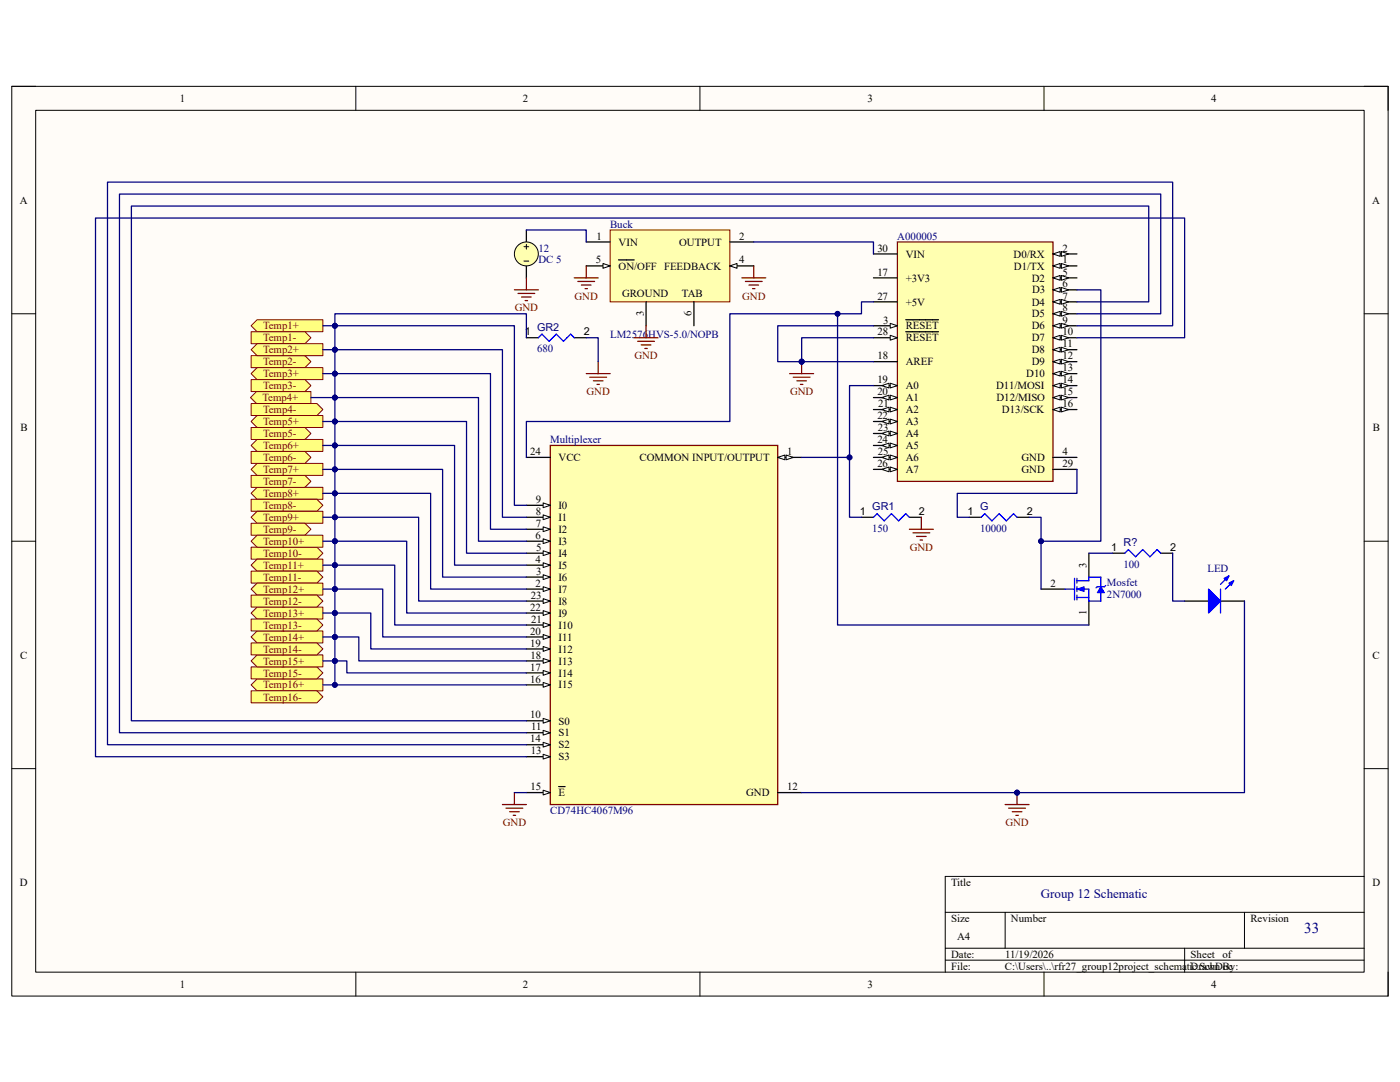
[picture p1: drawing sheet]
<svg xmlns="http://www.w3.org/2000/svg" width="279mm" height="216mm" viewBox="0 0 279 216" stroke-linecap="round" stroke-linejoin="round" font-family="sans-serif">
<path d="M2.3 17.2h274.7v181.6h-274.7z" fill-rule="evenodd" fill="#fffcf8"/>
<path d="M2.3 17.2h274.7v181.6h-274.7z" fill="none" stroke="#000" stroke-width=".2"/>
<path d="M7.1 22h265.1v172h-265.1z" fill-rule="evenodd" fill="#fffcf8"/>
<g fill="none" stroke="#000" stroke-width=".2">
<path d="M2.3 17.2h4.8M71 17.2v4.8M139.7 17.2v4.8M208.4 17.2v4.8M272.2 17.2h4.8v4.8M7.1 22h265.1v172h-265.1zM2.3 62.6h4.8M272.2 62.6h4.8M2.3 108h4.8M272.2 108h4.8M2.3 153.4h4.8M272.2 153.4h4.8"/>
<path d="M272.2 174.9h-83.6v19.1M71 194v4.8M139.7 194v4.8M188.6 182h83.6M188.6 189.2h83.6M188.6 191.6h83.6M200.6 182v7.2M208.4 194v4.8M236.4 189.2v4.8M248.4 182v7.2M277 194v4.8"/>
</g>
<path d="M109.8 88.9h45.4v71.6h-45.4z" fill-rule="evenodd" fill="#ffffb0"/>
<path d="M109.8 88.9h45.4v71.6h-45.4z" fill="none" stroke="#800000" stroke-width=".25"/>
<path d="M105.1 91.3h4.7M105.1 158.2h4.7" fill="none" stroke="#000" stroke-width=".25"/>
<path d="M108.4 157.7l1.4 .5-1.4 .4z" fill="#f8fcff"/>
<path d="M108.4 157.7l1.4 .5-1.4 .4z" fill="none" stroke="#000" stroke-width=".2"/>
<path d="M155.2 91.3h4.8M111.5 157h1.3" fill="none" stroke="#000" stroke-width=".25"/>
<path d="M155.2 91.3l1.4-.5v1z" fill="#f8fcff"/>
<path d="M155.2 91.3l1.4-.5v1z" fill="none" stroke="#000" stroke-width=".2"/>
<path d="M156.9 90.8l1.4 .5-1.4 .5z" fill="#f8fcff"/>
<path d="M156.9 90.8l1.4 .5-1.4 .5z" fill="none" stroke="#000" stroke-width=".2"/>
<path d="M105.1 100.8h4.7" fill="none" stroke="#000" stroke-width=".25"/>
<path d="M108.4 100.4l1.4 .4-1.4 .5z" fill="#f8fcff"/>
<path d="M108.4 100.4l1.4 .4-1.4 .5z" fill="none" stroke="#000" stroke-width=".2"/>
<path d="M105.1 103.2h4.7" fill="none" stroke="#000" stroke-width=".25"/>
<path d="M108.4 102.7l1.4 .5-1.4 .5z" fill="#f8fcff"/>
<path d="M108.4 102.7l1.4 .5-1.4 .5z" fill="none" stroke="#000" stroke-width=".2"/>
<path d="M105.1 105.6h4.7" fill="none" stroke="#000" stroke-width=".25"/>
<path d="M108.4 105.1l1.4 .5-1.4 .5z" fill="#f8fcff"/>
<path d="M108.4 105.1l1.4 .5-1.4 .5z" fill="none" stroke="#000" stroke-width=".2"/>
<path d="M105.1 108h4.7" fill="none" stroke="#000" stroke-width=".25"/>
<path d="M108.4 107.5l1.4 .5-1.4 .5z" fill="#f8fcff"/>
<path d="M108.4 107.5l1.4 .5-1.4 .5z" fill="none" stroke="#000" stroke-width=".2"/>
<path d="M105.1 110.4h4.7" fill="none" stroke="#000" stroke-width=".25"/>
<path d="M108.4 109.9l1.4 .5-1.4 .5z" fill="#f8fcff"/>
<path d="M108.4 109.9l1.4 .5-1.4 .5z" fill="none" stroke="#000" stroke-width=".2"/>
<path d="M105.1 112.8h4.7" fill="none" stroke="#000" stroke-width=".25"/>
<path d="M108.4 112.3l1.4 .5-1.4 .4z" fill="#f8fcff"/>
<path d="M108.4 112.3l1.4 .5-1.4 .4z" fill="none" stroke="#000" stroke-width=".2"/>
<path d="M105.1 115.2h4.7" fill="none" stroke="#000" stroke-width=".25"/>
<path d="M108.4 114.7l1.4 .5-1.4 .4z" fill="#f8fcff"/>
<path d="M108.4 114.7l1.4 .5-1.4 .4z" fill="none" stroke="#000" stroke-width=".2"/>
<path d="M105.1 117.5h4.7" fill="none" stroke="#000" stroke-width=".25"/>
<path d="M108.4 117.1l1.4 .4-1.4 .5z" fill="#f8fcff"/>
<path d="M108.4 117.1l1.4 .4-1.4 .5z" fill="none" stroke="#000" stroke-width=".2"/>
<path d="M105.1 119.9h4.7" fill="none" stroke="#000" stroke-width=".25"/>
<path d="M108.4 119.5l1.4 .4-1.4 .5z" fill="#f8fcff"/>
<path d="M108.4 119.5l1.4 .4-1.4 .5z" fill="none" stroke="#000" stroke-width=".2"/>
<path d="M105.1 122.3h4.7" fill="none" stroke="#000" stroke-width=".25"/>
<path d="M108.4 121.8l1.4 .5-1.4 .5z" fill="#f8fcff"/>
<path d="M108.4 121.8l1.4 .5-1.4 .5z" fill="none" stroke="#000" stroke-width=".2"/>
<path d="M105.1 124.7h4.7" fill="none" stroke="#000" stroke-width=".25"/>
<path d="M108.4 124.2l1.4 .5-1.4 .5z" fill="#f8fcff"/>
<path d="M108.4 124.2l1.4 .5-1.4 .5z" fill="none" stroke="#000" stroke-width=".2"/>
<path d="M105.1 127.1h4.7" fill="none" stroke="#000" stroke-width=".25"/>
<path d="M108.4 126.6l1.4 .5-1.4 .5z" fill="#f8fcff"/>
<path d="M108.4 126.6l1.4 .5-1.4 .5z" fill="none" stroke="#000" stroke-width=".2"/>
<path d="M105.1 129.5h4.7" fill="none" stroke="#000" stroke-width=".25"/>
<path d="M108.4 129l1.4 .5-1.4 .5z" fill="#f8fcff"/>
<path d="M108.4 129l1.4 .5-1.4 .5z" fill="none" stroke="#000" stroke-width=".2"/>
<path d="M105.1 131.9h4.7" fill="none" stroke="#000" stroke-width=".25"/>
<path d="M108.4 131.4l1.4 .5-1.4 .5z" fill="#f8fcff"/>
<path d="M108.4 131.4l1.4 .5-1.4 .5z" fill="none" stroke="#000" stroke-width=".2"/>
<path d="M105.1 134.3h4.7" fill="none" stroke="#000" stroke-width=".25"/>
<path d="M108.4 133.8l1.4 .5-1.4 .4z" fill="#f8fcff"/>
<path d="M108.4 133.8l1.4 .5-1.4 .4z" fill="none" stroke="#000" stroke-width=".2"/>
<path d="M105.1 136.7h4.7" fill="none" stroke="#000" stroke-width=".25"/>
<path d="M108.4 136.2l1.4 .5-1.4 .4z" fill="#f8fcff"/>
<path d="M108.4 136.2l1.4 .5-1.4 .4z" fill="none" stroke="#000" stroke-width=".2"/>
<path d="M105.1 143.8h4.7" fill="none" stroke="#000" stroke-width=".25"/>
<path d="M108.4 143.3l1.4 .5-1.4 .5z" fill="#f8fcff"/>
<path d="M108.4 143.3l1.4 .5-1.4 .5z" fill="none" stroke="#000" stroke-width=".2"/>
<path d="M105.1 146.2h4.7" fill="none" stroke="#000" stroke-width=".25"/>
<path d="M108.4 145.7l1.4 .5-1.4 .5z" fill="#f8fcff"/>
<path d="M108.4 145.7l1.4 .5-1.4 .5z" fill="none" stroke="#000" stroke-width=".2"/>
<path d="M105.1 148.6h4.7" fill="none" stroke="#000" stroke-width=".25"/>
<path d="M108.4 148.1l1.4 .5-1.4 .5z" fill="#f8fcff"/>
<path d="M108.4 148.1l1.4 .5-1.4 .5z" fill="none" stroke="#000" stroke-width=".2"/>
<path d="M105.1 151h4.7" fill="none" stroke="#000" stroke-width=".25"/>
<path d="M108.4 150.5l1.4 .5-1.4 .5z" fill="#f8fcff"/>
<path d="M108.4 150.5l1.4 .5-1.4 .5z" fill="none" stroke="#000" stroke-width=".2"/>
<path d="M236.4 119.9h4.8M243.6 119.9h4.8M155.2 158.2h4.8" fill="none" stroke="#000" stroke-width=".25"/>
<path d="M241.2 117.5l2.4 2.4-2.4 2.4z" fill="#00f"/>
<path d="M241.2 117.5l2.4 2.4-2.4 2.4zM245.3 114.9l-1.7 1.7M246.2 115.9l-1.7 1.6" fill="none" stroke="#00f" stroke-width=".25"/>
<path d="M245.3 116.4l.9-.5-.5 .9z" fill="#00f"/>
<path d="M245.3 116.4l.9-.5-.5 .9z" fill="none" stroke="#00f" stroke-width=".25"/>
<path d="M244.3 115.4l1-.5-.5 1z" fill="#00f"/>
<path d="M243.6 117.5v4.8M244.3 115.4l1-.5-.5 1z" fill="none" stroke="#00f" stroke-width=".25"/>
<path d="M179.1 48.3h31v47.8h-31z" fill-rule="evenodd" fill="#ffffb0"/>
<path d="M179.1 48.3h31v47.8h-31z" fill="none" stroke="#800000" stroke-width=".25"/>
<path d="M174.3 55.4h4.8M174.3 50.7h4.8M210.1 50.7h4.8" fill="none" stroke="#000" stroke-width=".25"/>
<path d="M210.1 50.7l1.5-.5v.9z" fill="#f8fcff"/>
<path d="M210.1 50.7l1.5-.5v.9z" fill="none" stroke="#000" stroke-width=".2"/>
<path d="M211.8 50.2l1.5 .5-1.5 .4z" fill="#f8fcff"/>
<path d="M211.8 50.2l1.5 .5-1.5 .4z" fill="none" stroke="#000" stroke-width=".2"/>
<path d="M210.1 53.1h4.8" fill="none" stroke="#000" stroke-width=".25"/>
<path d="M210.1 53.1l1.5-.5v.9z" fill="#f8fcff"/>
<path d="M210.1 53.1l1.5-.5v.9z" fill="none" stroke="#000" stroke-width=".2"/>
<path d="M211.8 52.6l1.5 .5-1.5 .4z" fill="#f8fcff"/>
<path d="M211.8 52.6l1.5 .5-1.5 .4z" fill="none" stroke="#000" stroke-width=".2"/>
<path d="M210.1 55.4h4.8" fill="none" stroke="#000" stroke-width=".25"/>
<path d="M210.1 55.4l1.5-.4v.9z" fill="#f8fcff"/>
<path d="M210.1 55.4l1.5-.4v.9z" fill="none" stroke="#000" stroke-width=".2"/>
<path d="M211.8 55l1.5 .4-1.5 .5z" fill="#f8fcff"/>
<path d="M211.8 55l1.5 .4-1.5 .5z" fill="none" stroke="#000" stroke-width=".2"/>
<path d="M210.1 57.8h4.8" fill="none" stroke="#000" stroke-width=".25"/>
<path d="M210.1 57.8l1.5-.4v.9z" fill="#f8fcff"/>
<path d="M210.1 57.8l1.5-.4v.9z" fill="none" stroke="#000" stroke-width=".2"/>
<path d="M211.8 57.4l1.5 .4-1.5 .5z" fill="#f8fcff"/>
<path d="M211.8 57.4l1.5 .4-1.5 .5z" fill="none" stroke="#000" stroke-width=".2"/>
<path d="M210.1 60.2h4.8" fill="none" stroke="#000" stroke-width=".25"/>
<path d="M210.1 60.2l1.5-.5v1z" fill="#f8fcff"/>
<path d="M210.1 60.2l1.5-.5v1z" fill="none" stroke="#000" stroke-width=".2"/>
<path d="M211.8 59.7l1.5 .5-1.5 .5z" fill="#f8fcff"/>
<path d="M211.8 59.7l1.5 .5-1.5 .5z" fill="none" stroke="#000" stroke-width=".2"/>
<path d="M210.1 62.6h4.8" fill="none" stroke="#000" stroke-width=".25"/>
<path d="M210.1 62.6l1.5-.5v1z" fill="#f8fcff"/>
<path d="M210.1 62.6l1.5-.5v1z" fill="none" stroke="#000" stroke-width=".2"/>
<path d="M211.8 62.1l1.5 .5-1.5 .5z" fill="#f8fcff"/>
<path d="M211.8 62.1l1.5 .5-1.5 .5z" fill="none" stroke="#000" stroke-width=".2"/>
<path d="M210.1 65h4.8" fill="none" stroke="#000" stroke-width=".25"/>
<path d="M210.1 65l1.5-.5v1z" fill="#f8fcff"/>
<path d="M210.1 65l1.5-.5v1z" fill="none" stroke="#000" stroke-width=".2"/>
<path d="M211.8 64.5l1.5 .5-1.5 .5z" fill="#f8fcff"/>
<path d="M211.8 64.5l1.5 .5-1.5 .5z" fill="none" stroke="#000" stroke-width=".2"/>
<path d="M210.1 67.4h4.8" fill="none" stroke="#000" stroke-width=".25"/>
<path d="M210.1 67.4l1.5-.5v1z" fill="#f8fcff"/>
<path d="M210.1 67.4l1.5-.5v1z" fill="none" stroke="#000" stroke-width=".2"/>
<path d="M211.8 66.9l1.5 .5-1.5 .5z" fill="#f8fcff"/>
<path d="M211.8 66.9l1.5 .5-1.5 .5z" fill="none" stroke="#000" stroke-width=".2"/>
<path d="M210.1 69.8h4.8" fill="none" stroke="#000" stroke-width=".25"/>
<path d="M210.1 69.8l1.5-.5v1z" fill="#f8fcff"/>
<path d="M210.1 69.8l1.5-.5v1z" fill="none" stroke="#000" stroke-width=".2"/>
<path d="M211.8 69.3l1.5 .5-1.5 .5z" fill="#f8fcff"/>
<path d="M211.8 69.3l1.5 .5-1.5 .5z" fill="none" stroke="#000" stroke-width=".2"/>
<path d="M210.1 72.2h4.8" fill="none" stroke="#000" stroke-width=".25"/>
<path d="M210.1 72.2l1.5-.5v.9z" fill="#f8fcff"/>
<path d="M210.1 72.2l1.5-.5v.9z" fill="none" stroke="#000" stroke-width=".2"/>
<path d="M211.8 71.7l1.5 .5-1.5 .4z" fill="#f8fcff"/>
<path d="M211.8 71.7l1.5 .5-1.5 .4z" fill="none" stroke="#000" stroke-width=".2"/>
<path d="M210.1 74.6h4.8" fill="none" stroke="#000" stroke-width=".25"/>
<path d="M210.1 74.6l1.5-.5v.9z" fill="#f8fcff"/>
<path d="M210.1 74.6l1.5-.5v.9z" fill="none" stroke="#000" stroke-width=".2"/>
<path d="M211.8 74.1l1.5 .5-1.5 .4z" fill="#f8fcff"/>
<path d="M211.8 74.1l1.5 .5-1.5 .4z" fill="none" stroke="#000" stroke-width=".2"/>
<path d="M210.1 76.9h4.8" fill="none" stroke="#000" stroke-width=".25"/>
<path d="M210.1 76.9l1.5-.4v.9z" fill="#f8fcff"/>
<path d="M210.1 76.9l1.5-.4v.9z" fill="none" stroke="#000" stroke-width=".2"/>
<path d="M211.8 76.5l1.5 .4-1.5 .5z" fill="#f8fcff"/>
<path d="M211.8 76.5l1.5 .4-1.5 .5z" fill="none" stroke="#000" stroke-width=".2"/>
<path d="M210.1 79.3h4.8" fill="none" stroke="#000" stroke-width=".25"/>
<path d="M210.1 79.3l1.5-.4v.9z" fill="#f8fcff"/>
<path d="M210.1 79.3l1.5-.4v.9z" fill="none" stroke="#000" stroke-width=".2"/>
<path d="M211.8 78.9l1.5 .4-1.5 .5z" fill="#f8fcff"/>
<path d="M211.8 78.9l1.5 .4-1.5 .5z" fill="none" stroke="#000" stroke-width=".2"/>
<path d="M210.1 81.7h4.8" fill="none" stroke="#000" stroke-width=".25"/>
<path d="M210.1 81.7l1.5-.5v1z" fill="#f8fcff"/>
<path d="M210.1 81.7l1.5-.5v1z" fill="none" stroke="#000" stroke-width=".2"/>
<path d="M211.8 81.2l1.5 .5-1.5 .5z" fill="#f8fcff"/>
<path d="M211.8 81.2l1.5 .5-1.5 .5z" fill="none" stroke="#000" stroke-width=".2"/>
<path d="M174.3 60.2h4.8M174.3 65h4.8M210.1 91.3h4.8M210.1 93.7h4.8" fill="none" stroke="#000" stroke-width=".25"/>
<path d="M177.7 64.5l1.4 .5-1.4 .5z" fill="#f8fcff"/>
<path d="M177.7 64.5l1.4 .5-1.4 .5z" fill="none" stroke="#000" stroke-width=".2"/>
<path d="M174.3 67.4h4.8M180.8 63.8h6.5" fill="none" stroke="#000" stroke-width=".25"/>
<path d="M177.7 66.9l1.4 .5-1.4 .5z" fill="#f8fcff"/>
<path d="M177.7 66.9l1.4 .5-1.4 .5z" fill="none" stroke="#000" stroke-width=".2"/>
<path d="M174.3 72.2h4.8M174.3 76.9h4.8M180.8 66.2h6.5" fill="none" stroke="#000" stroke-width=".25"/>
<path d="M177.7 76.5l1.4 .4-1.4 .5z" fill="#f8fcff"/>
<path d="M177.7 76.5l1.4 .4-1.4 .5z" fill="none" stroke="#000" stroke-width=".2"/>
<path d="M176 76.9l1.4-.4v.9z" fill="#f8fcff"/>
<path d="M176 76.9l1.4-.4v.9z" fill="none" stroke="#000" stroke-width=".2"/>
<path d="M174.3 79.3h4.8" fill="none" stroke="#000" stroke-width=".25"/>
<path d="M177.7 78.9l1.4 .4-1.4 .5z" fill="#f8fcff"/>
<path d="M177.7 78.9l1.4 .4-1.4 .5z" fill="none" stroke="#000" stroke-width=".2"/>
<path d="M176 79.3l1.4-.4v.9z" fill="#f8fcff"/>
<path d="M176 79.3l1.4-.4v.9z" fill="none" stroke="#000" stroke-width=".2"/>
<path d="M174.3 81.7h4.8" fill="none" stroke="#000" stroke-width=".25"/>
<path d="M177.7 81.2l1.4 .5-1.4 .5z" fill="#f8fcff"/>
<path d="M177.7 81.2l1.4 .5-1.4 .5z" fill="none" stroke="#000" stroke-width=".2"/>
<path d="M176 81.7l1.4-.5v1z" fill="#f8fcff"/>
<path d="M176 81.7l1.4-.5v1z" fill="none" stroke="#000" stroke-width=".2"/>
<path d="M174.3 84.1h4.8" fill="none" stroke="#000" stroke-width=".25"/>
<path d="M177.7 83.6l1.4 .5-1.4 .5z" fill="#f8fcff"/>
<path d="M177.7 83.6l1.4 .5-1.4 .5z" fill="none" stroke="#000" stroke-width=".2"/>
<path d="M176 84.1l1.4-.5v1z" fill="#f8fcff"/>
<path d="M176 84.1l1.4-.5v1z" fill="none" stroke="#000" stroke-width=".2"/>
<path d="M174.3 86.5h4.8" fill="none" stroke="#000" stroke-width=".25"/>
<path d="M177.7 86l1.4 .5-1.4 .5z" fill="#f8fcff"/>
<path d="M177.7 86l1.4 .5-1.4 .5z" fill="none" stroke="#000" stroke-width=".2"/>
<path d="M176 86.5l1.4-.5v1z" fill="#f8fcff"/>
<path d="M176 86.5l1.4-.5v1z" fill="none" stroke="#000" stroke-width=".2"/>
<path d="M174.3 88.9h4.8" fill="none" stroke="#000" stroke-width=".25"/>
<path d="M177.7 88.4l1.4 .5-1.4 .5z" fill="#f8fcff"/>
<path d="M177.7 88.4l1.4 .5-1.4 .5z" fill="none" stroke="#000" stroke-width=".2"/>
<path d="M176 88.9l1.4-.5v1z" fill="#f8fcff"/>
<path d="M176 88.9l1.4-.5v1z" fill="none" stroke="#000" stroke-width=".2"/>
<path d="M174.3 91.3h4.8" fill="none" stroke="#000" stroke-width=".25"/>
<path d="M177.7 90.8l1.4 .5-1.4 .5z" fill="#f8fcff"/>
<path d="M177.7 90.8l1.4 .5-1.4 .5z" fill="none" stroke="#000" stroke-width=".2"/>
<path d="M176 91.3l1.4-.5v1z" fill="#f8fcff"/>
<path d="M176 91.3l1.4-.5v1z" fill="none" stroke="#000" stroke-width=".2"/>
<path d="M174.3 93.7h4.8" fill="none" stroke="#000" stroke-width=".25"/>
<path d="M177.7 93.2l1.4 .5-1.4 .4z" fill="#f8fcff"/>
<path d="M177.7 93.2l1.4 .5-1.4 .4z" fill="none" stroke="#000" stroke-width=".2"/>
<path d="M176 93.7l1.4-.5v.9z" fill="#f8fcff"/>
<path d="M176 93.7l1.4-.5v.9z" fill="none" stroke="#000" stroke-width=".2"/>
<path d="M207.8 117.5h4.7M217.3 110.4v4.8M217.3 119.9v4.8" fill="none" stroke="#000" stroke-width=".25"/>
<path d="M212.5 117.5h2M214.5 115.4v4.3M214.9 115.9h2.4v-.7h2.4v1.9M214.9 117.5h2.4v2.4h2.4v-1.6M214.9 119.2h2.4M214.9 115.4v1M214.9 117.1v.9M214.9 118.7v1" fill="none" stroke="#00f" stroke-width=".25"/>
<path d="M219.7 117.1l.7 1.2h-1.4z" fill="#00f"/>
<path d="M219.7 117.1l.7 1.2h-1.4z" fill="none" stroke="#00f" stroke-width=".2"/>
<path d="M219 117.1h1.4" fill="none" stroke="#00f" stroke-width=".25"/>
<path d="M214.9 117.5l1.5-.4v.9z" fill="#00f"/>
<path d="M214.9 117.5l1.5-.4v.9z" fill="none" stroke="#00f" stroke-width=".2"/>
<path d="M219 117.1l-.3 .2M220.7 116.8l-.3 .3" fill="none" stroke="#00f" stroke-width=".25"/>
<path d="M203 158.2v2.3M200.6 160.5h4.8M201.3 161.3h3.3M202 162h1.9M202.7 162.7h.5" fill="none" stroke="#800000" stroke-width=".25"/>
<circle cx="203" cy="158.2" r=".48" fill="#000080"/>
<circle cx="203" cy="158.2" r=".48" fill="none" stroke="#000080" stroke-width=".2"/>
<path d="M193.4 103.2h2.4M203 103.2h2.4" fill="none" stroke="#000" stroke-width=".25"/>
<path d="M195.8 103.2l.7-.7 1.5 1.4 1.4-1.4 1.4 1.4 1.5-1.4 .7 .7" fill="none" stroke="#00f" stroke-width=".25"/>
<path d="M50.1 98.4l1.2-1.2h13.1v2.4h-13.1z" fill-rule="evenodd" fill="#ffff80"/>
<path d="M50.1 98.4l1.2-1.2h13.1v2.4h-13.1z" fill="none" stroke="#800000" stroke-width=".2"/>
<path d="M50.1 65l1.2-1.2h13.1v2.4h-13.1z" fill-rule="evenodd" fill="#ffff80"/>
<path d="M50.1 65l1.2-1.2h13.1v2.4h-13.1z" fill="none" stroke="#800000" stroke-width=".2"/>
<path d="M50.1 66.2h10.8l1.2 1.2-1.2 1.2h-10.8z" fill-rule="evenodd" fill="#ffff80"/>
<path d="M50.1 66.2h10.8l1.2 1.2-1.2 1.2h-10.8z" fill="none" stroke="#800000" stroke-width=".2"/>
<path d="M50.1 71h10.8l1.2 1.2-1.2 1.2h-10.8z" fill-rule="evenodd" fill="#ffff80"/>
<path d="M50.1 71h10.8l1.2 1.2-1.2 1.2h-10.8z" fill="none" stroke="#800000" stroke-width=".2"/>
<path d="M50.1 74.6l1.2-1.2h13.1v2.3h-13.1z" fill-rule="evenodd" fill="#ffff80"/>
<path d="M50.1 74.6l1.2-1.2h13.1v2.3h-13.1z" fill="none" stroke="#800000" stroke-width=".2"/>
<path d="M50.1 75.7h10.8l1.2 1.2-1.2 1.2h-10.8z" fill-rule="evenodd" fill="#ffff80"/>
<path d="M50.1 75.7h10.8l1.2 1.2-1.2 1.2h-10.8z" fill="none" stroke="#800000" stroke-width=".2"/>
<path d="M50 79.3l1.2-1.2h10.9v2.4h-10.9z" fill-rule="evenodd" fill="#ffff80"/>
<path d="M50 79.3l1.2-1.2h10.9v2.4h-10.9z" fill="none" stroke="#800000" stroke-width=".2"/>
<path d="M50.1 84.1l1.2-1.2h13.1v2.4h-13.1z" fill-rule="evenodd" fill="#ffff80"/>
<path d="M50.1 84.1l1.2-1.2h13.1v2.4h-13.1z" fill="none" stroke="#800000" stroke-width=".2"/>
<path d="M50.1 99.6h13.2l1.1 1.2-1.1 1.2h-13.2z" fill-rule="evenodd" fill="#ffff80"/>
<path d="M50.1 99.6h13.2l1.1 1.2-1.1 1.2h-13.2z" fill="none" stroke="#800000" stroke-width=".2"/>
<path d="M51.3 68.6h13.1v2.4h-13.1l-1.2-1.2z" fill-rule="evenodd" fill="#ffff80"/>
<path d="M51.3 68.6h13.1v2.4h-13.1l-1.2-1.2z" fill="none" stroke="#800000" stroke-width=".2"/>
<path d="M50.1 94.9h10.8l1.2 1.1-1.2 1.2h-10.8z" fill-rule="evenodd" fill="#ffff80"/>
<path d="M50.1 94.9h10.8l1.2 1.1-1.2 1.2h-10.8z" fill="none" stroke="#800000" stroke-width=".2"/>
<path d="M50.1 88.9l1.2-1.2h13.1v2.4h-13.1z" fill-rule="evenodd" fill="#ffff80"/>
<path d="M50.1 88.9l1.2-1.2h13.1v2.4h-13.1z" fill="none" stroke="#800000" stroke-width=".2"/>
<path d="M50.1 93.7l1.2-1.2h13.1v2.4h-13.1z" fill-rule="evenodd" fill="#ffff80"/>
<path d="M50.1 93.7l1.2-1.2h13.1v2.4h-13.1z" fill="none" stroke="#800000" stroke-width=".2"/>
<path d="M50.1 85.3h10.8l1.2 1.2-1.2 1.2h-10.8z" fill-rule="evenodd" fill="#ffff80"/>
<path d="M50.1 85.3h10.8l1.2 1.2-1.2 1.2h-10.8z" fill="none" stroke="#800000" stroke-width=".2"/>
<path d="M50.1 90.1h10.8l1.2 1.2-1.2 1.2h-10.8z" fill-rule="evenodd" fill="#ffff80"/>
<path d="M50.1 90.1h10.8l1.2 1.2-1.2 1.2h-10.8z" fill="none" stroke="#800000" stroke-width=".2"/>
<path d="M50.1 80.5h13.1l1.2 1.2-1.2 1.2h-13.1z" fill-rule="evenodd" fill="#ffff80"/>
<path d="M50.1 80.5h13.1l1.2 1.2-1.2 1.2h-13.1z" fill="none" stroke="#800000" stroke-width=".2"/>
<path d="M50.1 136.7l1.2-1.2h13.1v2.3h-13.1z" fill-rule="evenodd" fill="#ffff80"/>
<path d="M50.1 136.7l1.2-1.2h13.1v2.3h-13.1z" fill="none" stroke="#800000" stroke-width=".2"/>
<path d="M50.1 103.2l1.2-1.2h13.1v2.4h-13.1z" fill-rule="evenodd" fill="#ffff80"/>
<path d="M50.1 103.2l1.2-1.2h13.1v2.4h-13.1z" fill="none" stroke="#800000" stroke-width=".2"/>
<path d="M50.1 104.4h10.8l1.2 1.2-1.2 1.2h-10.8z" fill-rule="evenodd" fill="#ffff80"/>
<path d="M50.1 104.4h10.8l1.2 1.2-1.2 1.2h-10.8z" fill="none" stroke="#800000" stroke-width=".2"/>
<path d="M50.1 109.2h13.2l1.1 1.2-1.1 1.2h-13.2z" fill-rule="evenodd" fill="#ffff80"/>
<path d="M50.1 109.2h13.2l1.1 1.2-1.1 1.2h-13.2z" fill="none" stroke="#800000" stroke-width=".2"/>
<path d="M50.1 112.8l1.2-1.2h13.1v2.4h-13.1z" fill-rule="evenodd" fill="#ffff80"/>
<path d="M50.1 112.8l1.2-1.2h13.1v2.4h-13.1z" fill="none" stroke="#800000" stroke-width=".2"/>
<path d="M50.1 114h13.2l1.1 1.2-1.1 1.2h-13.2z" fill-rule="evenodd" fill="#ffff80"/>
<path d="M50.1 114h13.2l1.1 1.2-1.1 1.2h-13.2z" fill="none" stroke="#800000" stroke-width=".2"/>
<path d="M50.1 117.5l1.2-1.1h13.1v2.3h-13.1z" fill-rule="evenodd" fill="#ffff80"/>
<path d="M50.1 117.5l1.2-1.1h13.1v2.3h-13.1z" fill="none" stroke="#800000" stroke-width=".2"/>
<path d="M50.1 122.3l1.2-1.2h13.1v2.4h-13.1z" fill-rule="evenodd" fill="#ffff80"/>
<path d="M50.1 122.3l1.2-1.2h13.1v2.4h-13.1z" fill="none" stroke="#800000" stroke-width=".2"/>
<path d="M50.1 137.8h13.2l1.1 1.2-1.1 1.2h-13.2z" fill-rule="evenodd" fill="#ffff80"/>
<path d="M50.1 137.8h13.2l1.1 1.2-1.1 1.2h-13.2z" fill="none" stroke="#800000" stroke-width=".2"/>
<path d="M50.1 108l1.2-1.2h13.1v2.4h-13.1z" fill-rule="evenodd" fill="#ffff80"/>
<path d="M50.1 108l1.2-1.2h13.1v2.4h-13.1z" fill="none" stroke="#800000" stroke-width=".2"/>
<path d="M50.1 133.1h13.2l1.1 1.2-1.1 1.2h-13.2z" fill-rule="evenodd" fill="#ffff80"/>
<path d="M50.1 133.1h13.2l1.1 1.2-1.1 1.2h-13.2z" fill="none" stroke="#800000" stroke-width=".2"/>
<path d="M51.3 125.9h13.1v2.4h-13.1l-1.2-1.2z" fill-rule="evenodd" fill="#ffff80"/>
<path d="M51.3 125.9h13.1v2.4h-13.1l-1.2-1.2z" fill="none" stroke="#800000" stroke-width=".2"/>
<path d="M50.1 131.9l1.2-1.2h13.1v2.4h-13.1z" fill-rule="evenodd" fill="#ffff80"/>
<path d="M50.1 131.9l1.2-1.2h13.1v2.4h-13.1z" fill="none" stroke="#800000" stroke-width=".2"/>
<path d="M50.1 123.5h13.2l1.1 1.2-1.1 1.2h-13.2z" fill-rule="evenodd" fill="#ffff80"/>
<path d="M50.1 123.5h13.2l1.1 1.2-1.1 1.2h-13.2z" fill="none" stroke="#800000" stroke-width=".2"/>
<path d="M50.1 128.3h13.2l1.1 1.2-1.1 1.2h-13.2z" fill-rule="evenodd" fill="#ffff80"/>
<path d="M50.1 128.3h13.2l1.1 1.2-1.1 1.2h-13.2z" fill="none" stroke="#800000" stroke-width=".2"/>
<path d="M50.1 118.7h13.2l1.1 1.2-1.1 1.2h-13.2z" fill-rule="evenodd" fill="#ffff80"/>
<path d="M50.1 118.7h13.2l1.1 1.2-1.1 1.2h-13.2z" fill="none" stroke="#800000" stroke-width=".2"/>
<path d="M157.6 74.6h4.8M158.3 75.3h3.4M159 76h1.9M159.7 76.7h.5M160 72.2v2.4" fill="none" stroke="#800000" stroke-width=".25"/>
<circle cx="160" cy="72.2" r=".48" fill="#000080"/>
<circle cx="160" cy="72.2" r=".48" fill="none" stroke="#000080" stroke-width=".2"/>
<path d="M117 74.6h4.8M117.7 75.3h3.4M118.4 76h1.9M119.1 76.7h.5M119.4 72.2v2.4M102.7 158.2v2.3M100.3 160.5h4.8M101 161.3h3.3M101.7 162h1.9M102.4 162.7h.5" fill="none" stroke="#800000" stroke-width=".25"/>
<path d="M105.1 67.4h2.3M114.6 67.4h2.4M222.1 110.4h2.4M231.6 110.4h2.4" fill="none" stroke="#000" stroke-width=".25"/>
<path d="M107.4 67.4l.8-.7 1.4 1.4 1.4-1.4 1.5 1.4 1.4-1.4 .7 .7M224.5 110.4l.7-.7 1.4 1.4 1.5-1.4 1.4 1.4 1.4-1.4 .7 .7" fill="none" stroke="#00f" stroke-width=".25"/>
<path d="M121.8 45.9h23.9v14.3h-23.9z" fill-rule="evenodd" fill="#ffffb0"/>
<path d="M121.8 45.9h23.9v14.3h-23.9z" fill="none" stroke="#800000" stroke-width=".2"/>
<path d="M117 48.3h4.8M145.7 48.3h4.7M145.7 53.1h4.7M128.9 60.2v4.8" fill="none" stroke="#000" stroke-width=".25"/>
<path d="M145.7 53.1l1.4-.5v.9z" fill="#f8fcff"/>
<path d="M145.7 53.1l1.4-.5v.9z" fill="none" stroke="#000" stroke-width=".2"/>
<path d="M117 53.1h4.8" fill="none" stroke="#000" stroke-width=".25"/>
<path d="M120.3 52.6l1.5 .5-1.5 .4z" fill="#f8fcff"/>
<path d="M120.3 52.6l1.5 .5-1.5 .4z" fill="none" stroke="#000" stroke-width=".2"/>
<path d="M105.1 45.9v2.4M105.1 53.1v2.3M123.4 51.9h3.2M138.5 60.2v4.8" fill="none" stroke="#000" stroke-width=".25"/>
<path d="M126.5 67.4h4.8M127.3 68.1h3.3M128 68.8h1.9M128.7 69.5h.5M128.9 65v2.4" fill="none" stroke="#800000" stroke-width=".25"/>
<circle cx="105" cy="50.7" r="2.39" fill="#ffffb0"/>
<g fill="none" stroke="#000" stroke-width=".2">
<path d="M104.6 49.2h.9M104.6 52.1h.9M105.1 48.8v.9"/>
<circle cx="105" cy="50.7" r="2.39"/>
</g>
<g fill="none" stroke="#800000" stroke-width=".25">
<path d="M102.7 57.8h4.7M103.4 58.6h3.3M104.1 59.3h1.9M104.8 60h.5M105.1 55.4v2.4M114.6 55.4h4.8M115.3 56.2h3.4M116 56.9h1.9M116.8 57.6h.4M117 53.1v2.3M148 55.4h4.8M148.8 56.2h3.3"/>
<path d="M149.5 56.9h1.9M150.2 57.6h.5M150.4 53.1v2.3M181.5 105.6h4.8M182.2 106.3h3.3M182.9 107h1.9M183.6 107.8h.5M183.9 103.2v2.4"/>
</g>
<path d="M171.9 103.2h2.4M181.5 103.2h2.4" fill="none" stroke="#000" stroke-width=".25"/>
<path d="M174.3 103.2l.7-.7 1.5 1.4 1.4-1.4 1.4 1.4 1.5-1.4 .7 .7" fill="none" stroke="#00f" stroke-width=".25"/>
<path d="M214.9 60.2h14.4v-19.1h-203.1v102.7h78.9M214.9 62.6h16.7v-23.9h-207.8v107.5h81.3M214.9 65h19.1v-28.7h-212.5v112.3h83.6M214.9 67.4h21.5v-23.9h-217.3v107.5h86M248.4 119.9v38.3h-45.4" fill="none" stroke="#000080" stroke-width=".25"/>
<circle cx="203" cy="158.2" r=".48" fill="#000080"/>
<circle cx="203" cy="158.2" r=".48" fill="none" stroke="#000080" stroke-width=".2"/>
<path d="M160 158.2h43" fill="none" stroke="#000080" stroke-width=".25"/>
<circle cx="203" cy="158.2" r=".48" fill="#000080"/>
<circle cx="203" cy="158.2" r=".48" fill="none" stroke="#000080" stroke-width=".2"/>
<path d="M64.4 69.8h35.9v33.4h4.8" fill="none" stroke="#000080" stroke-width=".25"/>
<circle cx="66.8" cy="69.8" r=".48" fill="#000080"/>
<circle cx="66.8" cy="69.8" r=".48" fill="none" stroke="#000080" stroke-width=".2"/>
<path d="M64.4 74.6h33.5v31h7.2" fill="none" stroke="#000080" stroke-width=".25"/>
<circle cx="66.8" cy="74.6" r=".48" fill="#000080"/>
<circle cx="66.8" cy="74.6" r=".48" fill="none" stroke="#000080" stroke-width=".2"/>
<path d="M62.1 79.3h33.4v28.7h9.6" fill="none" stroke="#000080" stroke-width=".25"/>
<circle cx="66.8" cy="79.3" r=".48" fill="#000080"/>
<circle cx="66.8" cy="79.3" r=".48" fill="none" stroke="#000080" stroke-width=".2"/>
<path d="M64.4 84.1h28.7v26.3h12" fill="none" stroke="#000080" stroke-width=".25"/>
<circle cx="66.8" cy="84.1" r=".48" fill="#000080"/>
<circle cx="66.8" cy="84.1" r=".48" fill="none" stroke="#000080" stroke-width=".2"/>
<path d="M64.4 88.9h26.3v23.9h14.4" fill="none" stroke="#000080" stroke-width=".25"/>
<circle cx="66.8" cy="88.9" r=".48" fill="#000080"/>
<circle cx="66.8" cy="88.9" r=".48" fill="none" stroke="#000080" stroke-width=".2"/>
<path d="M64.4 93.7h23.9v21.5h16.8" fill="none" stroke="#000080" stroke-width=".25"/>
<circle cx="66.8" cy="93.7" r=".48" fill="#000080"/>
<circle cx="66.8" cy="93.7" r=".48" fill="none" stroke="#000080" stroke-width=".2"/>
<path d="M64.4 98.4h21.5v19.1h19.2" fill="none" stroke="#000080" stroke-width=".25"/>
<circle cx="66.8" cy="98.4" r=".48" fill="#000080"/>
<circle cx="66.8" cy="98.4" r=".48" fill="none" stroke="#000080" stroke-width=".2"/>
<path d="M64.4 103.2h19.2v16.7h21.5" fill="none" stroke="#000080" stroke-width=".25"/>
<circle cx="66.8" cy="103.2" r=".48" fill="#000080"/>
<circle cx="66.8" cy="103.2" r=".48" fill="none" stroke="#000080" stroke-width=".2"/>
<path d="M64.4 108h16.8v14.3h23.9" fill="none" stroke="#000080" stroke-width=".25"/>
<circle cx="66.8" cy="108" r=".48" fill="#000080"/>
<circle cx="66.8" cy="108" r=".48" fill="none" stroke="#000080" stroke-width=".2"/>
<path d="M64.4 112.8h14.4v11.9h26.3" fill="none" stroke="#000080" stroke-width=".25"/>
<circle cx="66.8" cy="112.8" r=".48" fill="#000080"/>
<circle cx="66.8" cy="112.8" r=".48" fill="none" stroke="#000080" stroke-width=".2"/>
<path d="M64.4 117.5h12v9.6h28.7" fill="none" stroke="#000080" stroke-width=".25"/>
<circle cx="66.8" cy="117.5" r=".48" fill="#000080"/>
<circle cx="66.8" cy="117.5" r=".48" fill="none" stroke="#000080" stroke-width=".2"/>
<path d="M64.4 122.3h9.6v7.2h31.1" fill="none" stroke="#000080" stroke-width=".25"/>
<circle cx="66.8" cy="122.3" r=".48" fill="#000080"/>
<circle cx="66.8" cy="122.3" r=".48" fill="none" stroke="#000080" stroke-width=".2"/>
<path d="M64.4 136.7h40.7" fill="none" stroke="#000080" stroke-width=".25"/>
<circle cx="66.8" cy="136.7" r=".48" fill="#000080"/>
<circle cx="66.8" cy="136.7" r=".48" fill="none" stroke="#000080" stroke-width=".2"/>
<path d="M64.4 131.9h4.8v2.4h35.9" fill="none" stroke="#000080" stroke-width=".25"/>
<circle cx="66.8" cy="131.9" r=".48" fill="#000080"/>
<circle cx="66.8" cy="131.9" r=".48" fill="none" stroke="#000080" stroke-width=".2"/>
<path d="M64.4 127.1h7.2v4.8h33.5" fill="none" stroke="#000080" stroke-width=".25"/>
<circle cx="66.8" cy="127.1" r=".48" fill="#000080"/>
<circle cx="66.8" cy="127.1" r=".48" fill="none" stroke="#000080" stroke-width=".2"/>
<path d="M174.3 65h-19.1v7.2h4.8" fill="none" stroke="#000080" stroke-width=".25"/>
<circle cx="160" cy="72.2" r=".48" fill="#000080"/>
<circle cx="160" cy="72.2" r=".48" fill="none" stroke="#000080" stroke-width=".2"/>
<path d="M174.3 67.4h-14.3v4.8" fill="none" stroke="#000080" stroke-width=".25"/>
<circle cx="160" cy="72.2" r=".48" fill="#000080"/>
<circle cx="160" cy="72.2" r=".48" fill="none" stroke="#000080" stroke-width=".2"/>
<path d="M160 72.2h14.3" fill="none" stroke="#000080" stroke-width=".25"/>
<circle cx="160" cy="72.2" r=".48" fill="#000080"/>
<circle cx="160" cy="72.2" r=".48" fill="none" stroke="#000080" stroke-width=".2"/>
<path d="M174.3 76.9h-4.8v14.4h-9.5" fill="none" stroke="#000080" stroke-width=".25"/>
<circle cx="169.5" cy="91.3" r=".48" fill="#000080"/>
<circle cx="169.5" cy="91.3" r=".48" fill="none" stroke="#000080" stroke-width=".2"/>
<path d="M64.4 65h38.3v35.8h2.4M102.7 158.2h2.4" fill="none" stroke="#000080" stroke-width=".25"/>
<circle cx="66.8" cy="65" r=".48" fill="#000080"/>
<circle cx="66.8" cy="65" r=".48" fill="none" stroke="#000080" stroke-width=".2"/>
<path d="M205.4 103.2h2.4v14.3" fill="none" stroke="#000080" stroke-width=".25"/>
<circle cx="207.8" cy="108" r=".48" fill="#000080"/>
<circle cx="207.8" cy="108" r=".48" fill="none" stroke="#000080" stroke-width=".2"/>
<path d="M167.2 62.6v62.1h50.1M214.9 93.7v4.7h-23.9v4.8h2.4" fill="none" stroke="#000080" stroke-width=".25"/>
<circle cx="167.1" cy="62.6" r=".48" fill="#000080"/>
<circle cx="167.1" cy="62.6" r=".48" fill="none" stroke="#000080" stroke-width=".2"/>
<path d="M214.9 57.8h4.8v50.2h-11.9" fill="none" stroke="#000080" stroke-width=".25"/>
<circle cx="207.8" cy="108" r=".48" fill="#000080"/>
<circle cx="207.8" cy="108" r=".48" fill="none" stroke="#000080" stroke-width=".2"/>
<path d="M174.3 60.2h-2.4v2.4h-26.2v21.5h-40.6v7.2M217.3 110.4h4.8M234 110.4v9.5h2.4" fill="none" stroke="#000080" stroke-width=".25"/>
<circle cx="167.1" cy="62.6" r=".48" fill="#000080"/>
<circle cx="167.1" cy="62.6" r=".48" fill="none" stroke="#000080" stroke-width=".2"/>
<path d="M66.8 131.9v4.8" fill="none" stroke="#000080" stroke-width=".25"/>
<circle cx="66.8" cy="136.7" r=".48" fill="#000080"/>
<circle cx="66.8" cy="136.7" r=".48" fill="none" stroke="#000080" stroke-width=".2"/>
<circle cx="66.8" cy="131.9" r=".48" fill="#000080"/>
<circle cx="66.8" cy="131.9" r=".48" fill="none" stroke="#000080" stroke-width=".2"/>
<path d="M66.8 127.1v4.8" fill="none" stroke="#000080" stroke-width=".25"/>
<circle cx="66.8" cy="127.1" r=".48" fill="#000080"/>
<circle cx="66.8" cy="127.1" r=".48" fill="none" stroke="#000080" stroke-width=".2"/>
<circle cx="66.8" cy="131.9" r=".48" fill="#000080"/>
<circle cx="66.8" cy="131.9" r=".48" fill="none" stroke="#000080" stroke-width=".2"/>
<path d="M66.8 122.3v4.8" fill="none" stroke="#000080" stroke-width=".25"/>
<circle cx="66.8" cy="127.1" r=".48" fill="#000080"/>
<circle cx="66.8" cy="127.1" r=".48" fill="none" stroke="#000080" stroke-width=".2"/>
<circle cx="66.8" cy="122.3" r=".48" fill="#000080"/>
<circle cx="66.8" cy="122.3" r=".48" fill="none" stroke="#000080" stroke-width=".2"/>
<path d="M66.8 117.5v4.8" fill="none" stroke="#000080" stroke-width=".25"/>
<circle cx="66.8" cy="122.3" r=".48" fill="#000080"/>
<circle cx="66.8" cy="122.3" r=".48" fill="none" stroke="#000080" stroke-width=".2"/>
<circle cx="66.8" cy="117.5" r=".48" fill="#000080"/>
<circle cx="66.8" cy="117.5" r=".48" fill="none" stroke="#000080" stroke-width=".2"/>
<path d="M66.8 112.8v4.7" fill="none" stroke="#000080" stroke-width=".25"/>
<circle cx="66.8" cy="117.5" r=".48" fill="#000080"/>
<circle cx="66.8" cy="117.5" r=".48" fill="none" stroke="#000080" stroke-width=".2"/>
<circle cx="66.8" cy="112.8" r=".48" fill="#000080"/>
<circle cx="66.8" cy="112.8" r=".48" fill="none" stroke="#000080" stroke-width=".2"/>
<path d="M66.8 108v4.8" fill="none" stroke="#000080" stroke-width=".25"/>
<circle cx="66.8" cy="112.8" r=".48" fill="#000080"/>
<circle cx="66.8" cy="112.8" r=".48" fill="none" stroke="#000080" stroke-width=".2"/>
<circle cx="66.8" cy="108" r=".48" fill="#000080"/>
<circle cx="66.8" cy="108" r=".48" fill="none" stroke="#000080" stroke-width=".2"/>
<path d="M66.8 103.2v4.8" fill="none" stroke="#000080" stroke-width=".25"/>
<circle cx="66.8" cy="108" r=".48" fill="#000080"/>
<circle cx="66.8" cy="108" r=".48" fill="none" stroke="#000080" stroke-width=".2"/>
<circle cx="66.8" cy="103.2" r=".48" fill="#000080"/>
<circle cx="66.8" cy="103.2" r=".48" fill="none" stroke="#000080" stroke-width=".2"/>
<path d="M66.8 98.4v4.8" fill="none" stroke="#000080" stroke-width=".25"/>
<circle cx="66.8" cy="103.2" r=".48" fill="#000080"/>
<circle cx="66.8" cy="103.2" r=".48" fill="none" stroke="#000080" stroke-width=".2"/>
<circle cx="66.8" cy="98.4" r=".48" fill="#000080"/>
<circle cx="66.8" cy="98.4" r=".48" fill="none" stroke="#000080" stroke-width=".2"/>
<path d="M66.8 93.7v4.7" fill="none" stroke="#000080" stroke-width=".25"/>
<circle cx="66.8" cy="98.4" r=".48" fill="#000080"/>
<circle cx="66.8" cy="98.4" r=".48" fill="none" stroke="#000080" stroke-width=".2"/>
<circle cx="66.8" cy="93.7" r=".48" fill="#000080"/>
<circle cx="66.8" cy="93.7" r=".48" fill="none" stroke="#000080" stroke-width=".2"/>
<path d="M66.8 88.9v4.8" fill="none" stroke="#000080" stroke-width=".25"/>
<circle cx="66.8" cy="93.7" r=".48" fill="#000080"/>
<circle cx="66.8" cy="93.7" r=".48" fill="none" stroke="#000080" stroke-width=".2"/>
<circle cx="66.8" cy="88.9" r=".48" fill="#000080"/>
<circle cx="66.8" cy="88.9" r=".48" fill="none" stroke="#000080" stroke-width=".2"/>
<path d="M66.8 84.1v4.8" fill="none" stroke="#000080" stroke-width=".25"/>
<circle cx="66.8" cy="88.9" r=".48" fill="#000080"/>
<circle cx="66.8" cy="88.9" r=".48" fill="none" stroke="#000080" stroke-width=".2"/>
<circle cx="66.8" cy="84.1" r=".48" fill="#000080"/>
<circle cx="66.8" cy="84.1" r=".48" fill="none" stroke="#000080" stroke-width=".2"/>
<path d="M66.8 79.3v4.8" fill="none" stroke="#000080" stroke-width=".25"/>
<circle cx="66.8" cy="84.1" r=".48" fill="#000080"/>
<circle cx="66.8" cy="84.1" r=".48" fill="none" stroke="#000080" stroke-width=".2"/>
<circle cx="66.8" cy="79.3" r=".48" fill="#000080"/>
<circle cx="66.8" cy="79.3" r=".48" fill="none" stroke="#000080" stroke-width=".2"/>
<path d="M66.8 74.6v4.7" fill="none" stroke="#000080" stroke-width=".25"/>
<circle cx="66.8" cy="79.3" r=".48" fill="#000080"/>
<circle cx="66.8" cy="79.3" r=".48" fill="none" stroke="#000080" stroke-width=".2"/>
<circle cx="66.8" cy="74.6" r=".48" fill="#000080"/>
<circle cx="66.8" cy="74.6" r=".48" fill="none" stroke="#000080" stroke-width=".2"/>
<path d="M66.8 69.8v4.8" fill="none" stroke="#000080" stroke-width=".25"/>
<circle cx="66.8" cy="74.6" r=".48" fill="#000080"/>
<circle cx="66.8" cy="74.6" r=".48" fill="none" stroke="#000080" stroke-width=".2"/>
<circle cx="66.8" cy="69.8" r=".48" fill="#000080"/>
<circle cx="66.8" cy="69.8" r=".48" fill="none" stroke="#000080" stroke-width=".2"/>
<path d="M66.8 65v4.8" fill="none" stroke="#000080" stroke-width=".25"/>
<circle cx="66.8" cy="69.8" r=".48" fill="#000080"/>
<circle cx="66.8" cy="69.8" r=".48" fill="none" stroke="#000080" stroke-width=".2"/>
<circle cx="66.8" cy="65" r=".48" fill="#000080"/>
<circle cx="66.8" cy="65" r=".48" fill="none" stroke="#000080" stroke-width=".2"/>
<path d="M66.8 65v-2.4h38.3v4.8" fill="none" stroke="#000080" stroke-width=".25"/>
<circle cx="66.8" cy="65" r=".48" fill="#000080"/>
<circle cx="66.8" cy="65" r=".48" fill="none" stroke="#000080" stroke-width=".2"/>
<path d="M105.1 45.9h11.9v2.4M150.4 48.3h23.9v2.4M117 67.4h2.4v4.8M169.5 91.3v11.9h2.4" fill="none" stroke="#000080" stroke-width=".25"/>
<circle cx="169.5" cy="91.3" r=".48" fill="#000080"/>
<circle cx="169.5" cy="91.3" r=".48" fill="none" stroke="#000080" stroke-width=".2"/>
<text font-size="3" fill="#000080" x="260.3" y="186.2">33</text>
<text font-size="2.6" fill="#000080" x="207.7" y="179.1">Group 12 Schematic</text>
<g font-size="2.2">
<text x="35.9" y="20.4">1</text>
<text x="104.4" y="20.4">2</text>
<text x="173.1" y="20.4">3</text>
<text x="241.7" y="20.4">4</text>
<text x="3.9" y="40.6">A</text>
<text x="273.9" y="40.6">A</text>
<text x="119" y="47.8">1</text>
<text x="147.5" y="47.8">2</text>
<text x="118.9" y="52.6">5</text>
<text x="123.4" y="49">VIN</text>
<text x="123.4" y="53.8">ON/OFF FEEDBACK</text>
<text x="135.5" y="49">OUTPUT</text>
<text x="147.5" y="52.6">4</text>
<text x="175.1" y="50.2">30</text>
<text x="180.8" y="51.4">VIN</text>
<text x="202.3" y="51.4">D0/RX</text>
<text x="202.4" y="53.8">D1/TX</text>
<text x="212" y="50.2">2</text>
<text x="212" y="52.6">1</text>
<text x="124.2" y="59.3">GROUND</text>
<text x="136.1" y="59.3">TAB</text>
<text x="175.1" y="55">17</text>
<text x="175.1" y="59.8">27</text>
<text x="180.8" y="56.2">+3V3</text>
<text x="205.9" y="56.2">D2</text>
<text x="206" y="58.5">D3</text>
<text x="212" y="55">5</text>
<text x="212" y="57.4">6</text>
<text x="212" y="59.8">7</text>
<text x="128.5" y="63" transform="rotate(-90 128.5 63)">3</text>
<text x="138" y="63.1" transform="rotate(-90 138 63.1)">6</text>
<text x="176.3" y="64.6">3</text>
<text x="180.8" y="61">+5V</text>
<text x="180.8" y="65.7">RESET</text>
<text x="205.9" y="61">D4</text>
<text x="205.9" y="65.7">D6</text>
<text x="206" y="63.3">D5</text>
<text x="212" y="62.1">8</text>
<text x="212" y="64.6">9</text>
<text x="104.7" y="66.9">1</text>
<text x="116.5" y="66.9">2</text>
<text x="175.1" y="66.9">28</text>
<text x="175.1" y="71.7">18</text>
<text x="180.8" y="68.1">RESET</text>
<text x="205.9" y="68.1">D7</text>
<text x="206" y="70.5">D8</text>
<text x="212" y="66.9">10</text>
<text x="212" y="69.3">11</text>
<text x="212" y="71.7">12</text>
<text x="175.1" y="76.5">19</text>
<text x="180.8" y="72.9">AREF</text>
<text x="180.8" y="77.7">A0</text>
<text x="198.8" y="77.7">D11/MOSI</text>
<text x="204.8" y="75.3">D10</text>
<text x="205.9" y="72.9">D9</text>
<text x="212" y="74.1">13</text>
<text x="212" y="76.5">14</text>
<text x="175.1" y="78.9">20</text>
<text x="175.1" y="83.7">22</text>
<text x="175.3" y="81.3">21</text>
<text x="180.8" y="80.1">A1</text>
<text x="180.8" y="82.5">A2</text>
<text x="198.8" y="80.1">D12/MISO</text>
<text x="199.9" y="82.5">D13/SCK</text>
<text x="212" y="78.9">15</text>
<text x="212" y="81.3">16</text>
<text x="4.1" y="86">B</text>
<text x="175.1" y="88.4">24</text>
<text x="175.2" y="86">23</text>
<text x="180.8" y="84.8">A3</text>
<text x="180.8" y="87.2">A4</text>
<text x="180.8" y="89.6">A5</text>
<text x="274" y="86">B</text>
<text x="105.8" y="90.8">24</text>
<text x="111.5" y="92">VCC</text>
<text x="127.6" y="92">COMMON INPUT/OUTPUT</text>
<text x="157.1" y="90.8">1</text>
<text x="175.1" y="93.2">26</text>
<text x="175.2" y="90.8">25</text>
<text x="180.8" y="92">A6</text>
<text x="180.8" y="94.4">A7</text>
<text x="203.9" y="92">GND</text>
<text x="203.9" y="94.4">GND</text>
<text x="212" y="90.8">4</text>
<text x="212" y="93.2">29</text>
<text x="106.9" y="100.4">9</text>
<text x="111.5" y="101.6">I0</text>
<text x="106.9" y="107.5">6</text>
<text x="106.9" y="102.7">8</text>
<text x="106.9" y="105.2">7</text>
<text x="111.5" y="104">I1</text>
<text x="111.5" y="106.3">I2</text>
<text x="171.6" y="102.8">1</text>
<text x="183.4" y="102.8">2</text>
<text x="193.1" y="102.8">1</text>
<text x="204.9" y="102.8">2</text>
<text x="106.9" y="112.3">4</text>
<text x="107" y="109.9">5</text>
<text x="111.5" y="108.7">I3</text>
<text x="111.5" y="111.1">I4</text>
<text x="111.5" y="113.5">I5</text>
<text x="216.8" y="113.2" transform="rotate(-90 216.8 113.2)">3</text>
<text x="221.7" y="109.9">1</text>
<text x="233.6" y="109.9">2</text>
<text x="105.9" y="119.5">23</text>
<text x="106.9" y="117.1">2</text>
<text x="107" y="114.7">3</text>
<text x="111.5" y="115.9">I6</text>
<text x="111.5" y="118.3">I7</text>
<text x="209.6" y="117.1">2</text>
<text x="105.8" y="121.9">22</text>
<text x="106" y="124.2">21</text>
<text x="111.5" y="120.6">I8</text>
<text x="111.5" y="123.1">I9</text>
<text x="111.5" y="125.4">I10</text>
<text x="216.8" y="122.6" transform="rotate(-90 216.8 122.6)">1</text>
<text x="4" y="131.4">C</text>
<text x="105.8" y="126.7">20</text>
<text x="105.8" y="129">19</text>
<text x="105.9" y="131.4">18</text>
<text x="111.5" y="127.8">I11</text>
<text x="111.5" y="130.2">I12</text>
<text x="273.9" y="131.4">C</text>
<text x="105.8" y="133.8">17</text>
<text x="105.8" y="136.2">16</text>
<text x="111.5" y="132.6">I13</text>
<text x="111.5" y="135">I14</text>
<text x="111.5" y="137.4">I15</text>
<text x="105.8" y="143.3">10</text>
<text x="105.8" y="148.1">14</text>
<text x="106" y="145.8">11</text>
<text x="111.5" y="144.6">S0</text>
<text x="111.5" y="146.9">S1</text>
<text x="111.5" y="149.4">S2</text>
<text x="105.9" y="150.5">13</text>
<text x="111.5" y="151.7">S3</text>
<text x="105.9" y="157.7">15</text>
<text x="111.5" y="158.9">E</text>
<text x="148.9" y="158.9">GND</text>
<text x="157.1" y="157.7">12</text>
<text x="4" y="176.8">D</text>
<text x="189.8" y="176.8">Title</text>
<text x="273.9" y="176.8">D</text>
<text x="189.8" y="184">Size</text>
<text x="201.8" y="184">Number</text>
<text x="249.6" y="184">Revision</text>
<text x="189.8" y="191.1">Date:</text>
<text x="191" y="187.5">A4</text>
<text x="200.6" y="191.1">11/19/2026</text>
<text x="237.6" y="191.1">Sheet</text>
<text x="244" y="191.1">of</text>
<text x="35.9" y="197.1">1</text>
<text x="104.4" y="197.1">2</text>
<text x="173.1" y="197.1">3</text>
<text x="189.8" y="193.5">File:</text>
<text x="200.6" y="193.5">C:\Users\..\rfr27_group12project_schematic.SchDoc</text>
<text x="237.6" y="193.5">Drawn By:</text>
<text x="241.7" y="197.1">4</text>
</g>
<g font-size="2.2" fill="#000080">
<text x="121.8" y="45.4">Buck</text>
<text x="179.1" y="47.8">A000005</text>
<text x="107.4" y="50.2">12</text>
<text x="107.4" y="52.6">DC 5</text>
<text x="107.2" y="66">GR2</text>
<text x="107.2" y="70.3">680</text>
<text x="121.8" y="67.4">LM2576HVS-5.0/NOPB</text>
<text x="109.8" y="88.4">Multiplexer</text>
<text x="174.1" y="101.8">GR1</text>
<text x="195.6" y="101.8">G</text>
<text x="174.1" y="106.1">150</text>
<text x="195.6" y="106.1">10000</text>
<text x="224.2" y="113.3">100</text>
<text x="224.2" y="109">R?</text>
<text x="220.9" y="116.8">Mosfet</text>
<text x="220.9" y="119.3">2N7000</text>
<text x="241" y="114.2">LED</text>
<text x="109.8" y="162.5">CD74HC4067M96</text>
</g>
<g font-size="2.2" fill="#800000">
<text x="114.7" y="59.8">GND</text>
<text x="148.1" y="59.8">GND</text>
<text x="52.5" y="65.7">Temp1+</text>
<text x="102.7" y="62.1">GND</text>
<text x="52.5" y="68.1">Temp1-</text>
<text x="52.5" y="70.5">Temp2+</text>
<text x="126.6" y="71.7">GND</text>
<text x="52.5" y="72.9">Temp2-</text>
<text x="52.5" y="75.3">Temp3+</text>
<text x="52.5" y="77.7">Temp3-</text>
<text x="52.4" y="80.1">Temp4+</text>
<text x="52.5" y="82.5">Temp4-</text>
<text x="117.1" y="78.9">GND</text>
<text x="157.7" y="78.9">GND</text>
<text x="52.5" y="84.8">Temp5+</text>
<text x="52.5" y="89.6">Temp6+</text>
<text x="52.5" y="87.2">Temp5-</text>
<text x="52.5" y="94.4">Temp7+</text>
<text x="52.5" y="92">Temp6-</text>
<text x="52.5" y="99.2">Temp8+</text>
<text x="52.5" y="101.6">Temp8-</text>
<text x="52.5" y="96.8">Temp7-</text>
<text x="52.5" y="104">Temp9+</text>
<text x="52.5" y="106.3">Temp9-</text>
<text x="52.5" y="111.1">Temp10-</text>
<text x="52.5" y="113.5">Temp11+</text>
<text x="52.5" y="108.7">Temp10+</text>
<text x="181.6" y="109.9">GND</text>
<text x="52.5" y="115.9">Temp11-</text>
<text x="52.5" y="118.3">Temp12+</text>
<text x="52.5" y="123.1">Temp13+</text>
<text x="52.5" y="125.4">Temp13-</text>
<text x="52.5" y="120.6">Temp12-</text>
<text x="52.5" y="127.8">Temp14+</text>
<text x="52.5" y="130.2">Temp14-</text>
<text x="52.5" y="137.4">Temp16+</text>
<text x="52.5" y="135">Temp15-</text>
<text x="52.5" y="132.6">Temp15+</text>
<text x="52.5" y="139.8">Temp16-</text>
<text x="100.4" y="164.8">GND</text>
<text x="200.7" y="164.8">GND</text>
</g>
</svg>
